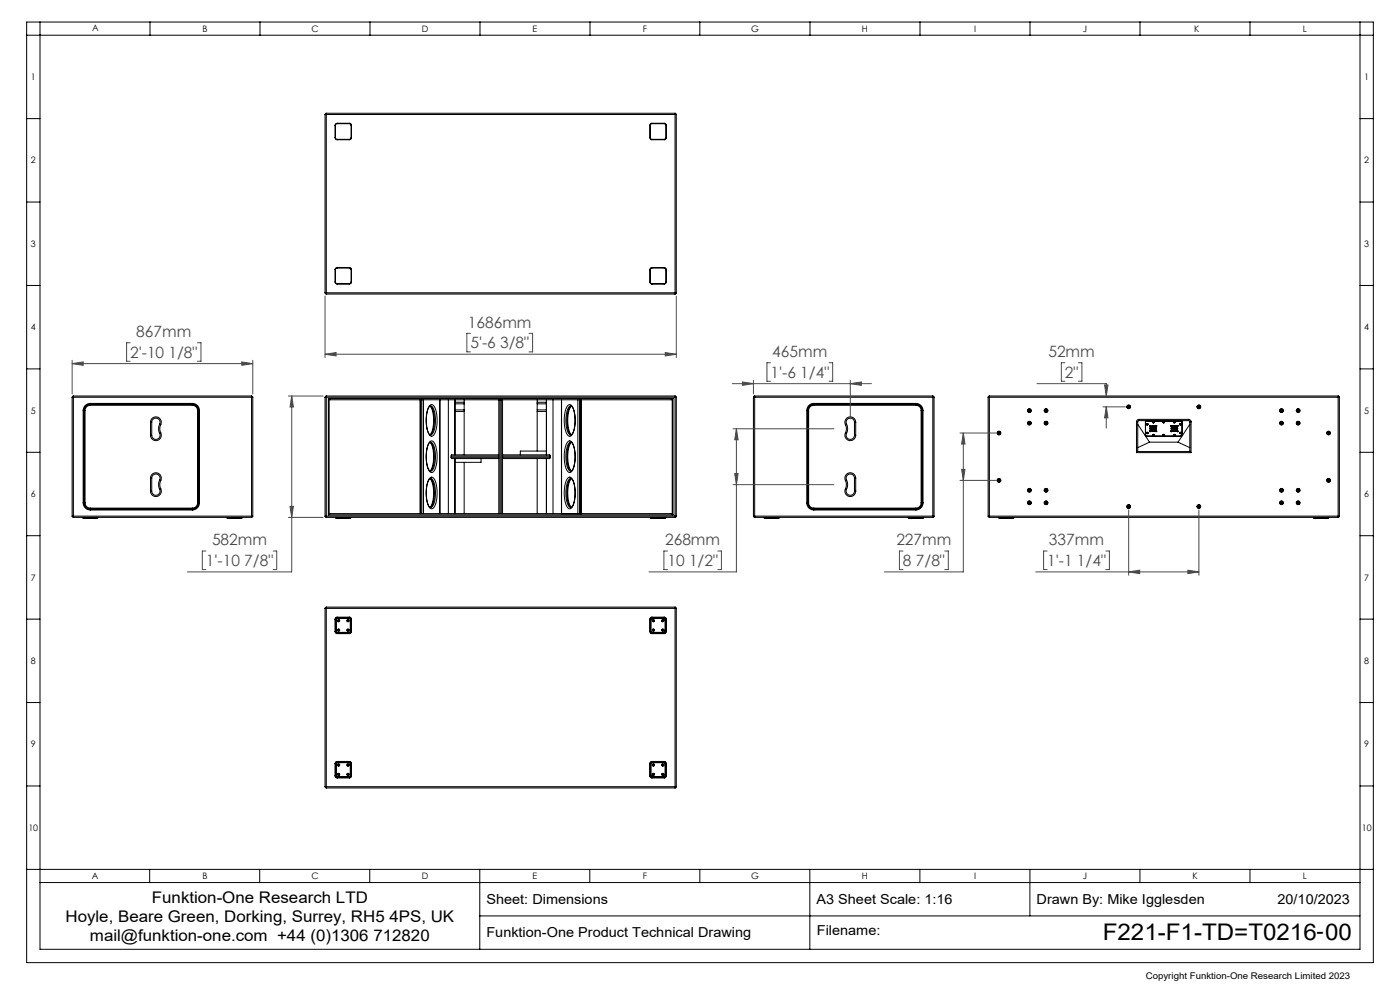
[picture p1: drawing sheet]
<svg xmlns="http://www.w3.org/2000/svg" width="420mm" height="297mm" viewBox="0 0 420 297" stroke-linecap="round" stroke-linejoin="round" font-family="sans-serif">
<g fill="none" stroke="#000" stroke-width=".3">
<path d="M8 10.6h404M8 6.6h404v281.9h-404zM12 6.6v277.9h396v-277.9M45 6.6v4M78 6.6v4M111 6.6v4M144 6.6v4M177 6.6v4M209.9 6.6v3.9M243 6.6v4M276 6.6v4M309 6.6v4"/>
<path d="M342 6.6v4M375 6.6v4M8 35.6h4M97.5 34.3h.4M97.5 34.3v53.5M97.9 33.9l-.4 .4M97.9 33.9v.4M97.9 34.3v53.5M97.9 34.3h104.6M97.9 33.9h104.6M100.5 37.6h.1M100.5 37.6v3.7"/>
<path d="M100.6 37.6v3.7M101.1 36.9l-.4 .2-.2 .5M101.1 36.9v.2M101.1 37.1l-.5 .5M101.1 36.9h3.7M101.1 37.1h3.7M104.8 36.9l.5 .2 .2 .5M104.8 37.1l.5 .5M104.8 36.9v.2M105.3 37.6h.2M105.3 37.6v3.7M105.5 37.6v3.7"/>
<path d="M195 37.6h.1M195 37.6v3.7M195.1 37.6v3.7M195.6 36.9l-.5 .2-.1 .5M195.6 36.9v.2M195.6 37.1l-.5 .5M195.6 36.9h3.7M195.6 37.1h3.7M199.3 36.9l.4 .2 .2 .5M199.3 37.1l.5 .5M199.3 36.9v.2M199.8 37.6h.1"/>
<path d="M199.8 37.6v3.7M199.9 37.6v3.7M202.5 34.3h.4M202.5 33.9v.4M202.5 33.9l.4 .4M202.5 34.3v53.5M202.9 34.3v53.5M408 35.6h4M100.5 41.3l.2 .4 .4 .2M100.5 41.3h.1M100.6 41.3l.5 .5M101.1 41.8v.1"/>
<path d="M101.1 41.9h3.7M101.1 41.8h3.7M104.8 41.8v.1M105.3 41.3h.2M105.3 41.3l-.5 .5M105.5 41.3l-.2 .4-.5 .2M195 41.3l.1 .4 .5 .2M195 41.3h.1M195.1 41.3l.5 .5M195.6 41.8v.1M195.6 41.9h3.7M195.6 41.8h3.7"/>
<path d="M199.3 41.8v.1M199.8 41.3h.1M199.8 41.3l-.5 .5M199.9 41.3l-.2 .4-.4 .2M8 60.6h4M408 60.6h4M8 85.6h4M97.5 87.8h.4M97.5 87.8l.4 .3M97.9 87.8v.3M97.9 87.8h104.6M97.9 88.1h104.6"/>
<path d="M100.5 84.5l.2 .4 .4 .2M100.5 80.8h.1M100.5 84.5h.1M100.5 80.8v3.7M100.6 84.5l.5 .5M100.6 80.8v3.7M101.1 80.2l-.4 .2-.2 .4M101.1 80.3l-.5 .5M101.1 80.2v.1M101.1 85v.1M101.1 85.1h3.7M101.1 80.2h3.7"/>
<path d="M101.1 80.3h3.7M101.1 85h3.7M104.8 80.2l.5 .2 .2 .4M104.8 80.2v.1M104.8 80.3l.5 .5M104.8 85v.1M105.3 80.8h.2M105.3 84.5h.2M105.3 84.5l-.5 .5M105.3 80.8v3.7M105.5 84.5l-.2 .4-.5 .2M105.5 80.8v3.7"/>
<path d="M195 84.5l.1 .4 .5 .2M195 80.8h.1M195 84.5h.1M195 80.8v3.7M195.1 84.5l.5 .5M195.1 80.8v3.7M195.6 80.2l-.5 .2-.1 .4M195.6 80.2v.1M195.6 80.3l-.5 .5M195.6 85v.1M195.6 85.1h3.7M195.6 80.2h3.7"/>
<path d="M195.6 80.3h3.7M195.6 85h3.7M199.3 80.2l.4 .2 .2 .4M199.3 80.2v.1M199.3 80.3l.5 .5M199.3 85v.1M199.8 80.8h.1M199.8 84.5h.1M199.8 84.5l-.5 .5M199.8 80.8v3.7M199.9 84.5l-.2 .4-.4 .2M199.9 80.8v3.7"/>
<path d="M202.5 87.8h.4M202.5 87.8v.3M202.9 87.8l-.4 .3M408 85.6h4M8 110.6h4M21.6 119.1h.4M21.6 119.1v35.6M22 118.7l-.4 .4M22 118.7v.4M22 119.1h53.5M22 118.7h53.5M22 119.1v35.6"/>
<path d="M75.5 118.7v.4M75.5 119.1h.3M75.5 118.7l.3 .4M75.5 119.1v35.6M75.8 119.1v35.6M97.5 119.1h.4M97.5 119.1v35.6M97.9 118.7l-.4 .4M97.9 118.7v.4M97.9 119.1v35.6M97.9 119.1h104.6M97.9 118.7h104.6"/>
<path d="M98.5 119.4l.2 .3M98.5 119.4h103.4M98.5 119.4v34.9M98.7 119.7h103M98.7 119.7v34.4M126 119.8v34.1M126.2 119.8v34.1M126.6 119.8v34.1M127.1 119.8v34.1M131.9 119.8v34.1M132 119.8v34.1M134.5 119.8v34.1"/>
<path d="M136.5 119.8v16.5M139.2 119.8v16.5M149.6 119.8v34.1M150 119.8v34.1M150.4 119.8v34.1M150.8 119.8v34.1M161.2 119.8v15.4M163.9 119.8v16.5M165.9 119.8v34.1M168.4 119.8v34.1M173.3 119.8v34.1h.5v-34.1M174.2 119.8v34.1h.2v-34.1"/>
<path d="M201.7 119.7v34.4M201.9 119.4l-.2 .3M201.9 119.4v34.9M202.5 119.1h.4M202.5 118.7v.4M202.5 118.7l.4 .4M202.5 119.1v35.6M202.9 119.1v35.6M226 119.1h.4M226 119.1v35.6M226.4 118.7v.4M226.4 118.7l-.4 .4"/>
<path d="M226.4 119.1h53.4M226.4 118.7h53.4M226.4 119.1v35.6M279.8 118.7v.4M279.8 118.7l.4 .4M279.8 119.1h.4M279.8 119.1v35.6M280.2 119.1v35.6M296.4 119.1h.4M296.4 119.1v35.6M296.8 118.7v.4M296.8 118.7l-.4 .4"/>
<path d="M296.8 119.1h104.6M296.8 118.7h104.6M296.8 119.1v35.6M401.4 119.1h.4M401.4 118.7v.4M401.4 118.7l.4 .4M401.4 119.1v35.6M401.8 119.1v35.6M408 110.6h4M8 135.6h4M25 123h.2M25 123v27.7"/>
<path d="M25.2 123v27.7M25.3 123h.2M25.3 123v27.7M25.5 123v27.7M27.1 120.9l-1.4 .5-.6 .8-.1 .8M27.1 121.2l-1.3 .5-.5 1.3M27.1 121.2v.3M27.1 121.5l-1.2 .5-.4 1M27.1 120.9v.3M27.1 121.2l-1.3 .5-.6 1.3M27.1 120.9h30.6M27.1 121.5h30.6"/>
<path d="M27.1 121.2h30.6M45.1 126.6a1.63 1.63 0 0 1 2-1.6 1.63 1.63 0 0 1 1.1 2.3M45.1 130.4h.4M45.1 126.6h.4M45.1 126.6v3.8M45.5 126.6a1.25 1.25 0 0 1 1.6-1.3 1.25 1.25 0 0 1 .8 1.8M45.5 126.6v3.8M47.9 127.1l.3 .2M47.9 129.9a1.25 1.25 0 0 1-.8 1.8 1.25 1.25 0 0 1-1.6-1.3M47.9 127.1l-.3 1.4 .3 1.4M48.2 129.7a1.63 1.63 0 0 1-1.1 2.3 1.63 1.63 0 0 1-2-1.6M48.2 127.3l-.3 1.2 .3 1.2"/>
<path d="M48.2 129.7l-.3 .2M57.7 120.9l1.4 .5 .5 .8 .2 .8M57.7 121.5l1 .4 .6 1.1M57.7 121.2v.3M57.7 120.9v.3M57.7 121.2l1.3 .5 .5 1.3M57.7 121.2l1.3 .5 .6 1.3M59.3 123h.2M59.3 123v27.7M59.5 123v27.7M59.6 123h.2M59.8 123v27.7"/>
<path d="M128.9 121.8l.1-.1a.6 .6 0 0 1 .9 .4 9.2 9.2 0 0 1-.3 8l-.3 .3a1.37 1.37 0 0 1-1.1-1.5 9.7 9.7 0 0 1 .7-7.1zM128.9 132.6l.1-.1a.6 .6 0 0 1 .9 .5 9.2 9.2 0 0 1-.3 8l-.3 .2a1.37 1.37 0 0 1-1.1-1.5 9.7 9.7 0 0 1 .7-7.1zM129 121.5a.89 .89 0 0 1 .9-.2 .89 .89 0 0 1 .5 .8 9.6 9.6 0 0 1-.4 8.5 .95 .95 0 0 1-1.5-.8 10 10 0 0 1 .5-8.3zM129 132.4a.89 .89 0 0 1 .9-.2 .89 .89 0 0 1 .5 .8 9.6 9.6 0 0 1-.4 8.4 .95 .95 0 0 1-1.5-.7 10 10 0 0 1 .5-8.3zM129 121.7a9 9 0 0 1 0 8.6M129 132.6a9 9 0 0 1 0 8.6M129 121.7a5.8 5.8 0 0 1 1.3 4.9 4.5 4.5 0 0 1-1.3 3.7M129 132.5a5.8 5.8 0 0 1 1.3 5 4.5 4.5 0 0 1-1.3 3.7M135.3 137.1l.2 .3h14.1M135.3 137.1h14.3M135.3 136.7h14.3M135.3 136.7v.4"/>
<path d="M136.5 137.4v16.5M136.5 123.3h2.7M136.5 120.6h2.7M136.5 121h2.7M136.5 122.8h2.7M139.2 138.6v15.3M144.3 137.4v1.2h-7.8M149.6 136.3h-14.1l-.2 .4M150.8 136.3h14.1l.2 .4M150.8 137.1h14.3M150.8 136.7h14.3M161.2 137.4v16.5"/>
<path d="M161.2 123.3h2.7M161.2 120.6h2.7M161.2 121h2.7M161.2 122.8h2.7M163.9 137.4v16.5M163.9 135.2h-7.8v1.1M165.1 137.1l-.2 .3h-14.1M165.1 136.7v.4M170.3 132.5a.91 .91 0 0 1 1-.3 .91 .91 0 0 1 .6 .9 10 10 0 0 1-.5 8.3 .89 .89 0 0 1-.9 .1 .89 .89 0 0 1-.5-.7 10.3 10.3 0 0 1 .3-8.3zM170.4 121.5a.89 .89 0 0 1 .9-.2 .89 .89 0 0 1 .6 .8 9.6 9.6 0 0 1-.5 8.5 .95 .95 0 0 1-1.5-.8 10 10 0 0 1 .5-8.3zM170.8 132.7l.3-.2a1.37 1.37 0 0 1 1.1 1.5 8.9 8.9 0 0 1-.8 7.2 .6 .6 0 0 1-.9-.5 9.2 9.2 0 0 1 .3-8zM170.8 121.9l.3-.3a1.4 1.4 0 0 1 1.1 1.6 8.7 8.7 0 0 1-.8 7.1 1.03 1.03 0 0 1-1.2-1.1 9.4 9.4 0 0 1 .6-7.3z"/>
<path d="M171.4 121.7a5.4 5.4 0 0 0-1.3 4.5l.4 2.7 .4 1 .5 .4M171.4 132.5a4.8 4.8 0 0 0-1.3 4.3l.2 2.4a2.8 2.8 0 0 0 1.1 2M171.4 132.6a9 9 0 0 0 0 8.6M171.4 121.7a9 9 0 0 0 0 8.6M242 123h.3M242 123v27.7M242.3 123v27.7M242.3 123h.3M242.6 123v27.7M244.2 120.9l-.9 .2-.7 .5-.6 1.4M244.2 121.5l-1.1 .4-.5 1.1M244.2 120.9v.3"/>
<path d="M244.2 121.2v.3M244.2 121.2l-1.4 .5-.5 1.3M244.2 121.2l-1.3 .5-.6 1.3M244.2 120.9h30.6M244.2 121.5h30.6M244.2 121.2h30.6M253.6 127.3l.3 1.2-.3 1.2M253.6 129.7a1.63 1.63 0 0 0 1.1 2.3 1.63 1.63 0 0 0 2-1.6M253.6 129.7l.4 .2M254 127.1l-.4 .2M254 129.9a1.25 1.25 0 0 0 .8 1.8 1.25 1.25 0 0 0 1.5-1.3M254 127.1l.3 1.4-.3 1.4"/>
<path d="M256.3 126.6a1.25 1.25 0 0 0-1.5-1.3 1.25 1.25 0 0 0-.8 1.8M256.3 126.6h.4M256.3 130.4h.4M256.3 126.6v3.8M256.7 126.6a1.62 1.62 0 0 0-2-1.6 1.62 1.62 0 0 0-1.1 2.3M256.7 126.6v3.8M274.8 120.9l1.4 .5 .5 .8 .2 .8M274.8 121.2l1.3 .5 .6 1.3M274.8 120.9v.3M274.8 121.5l1.1 .5 .4 1M274.8 121.2v.3M274.8 121.2l1.3 .5 .5 1.3"/>
<path d="M276.3 123h.3M276.3 123v27.7M276.6 123v27.7M276.7 123h.2M276.7 123v27.7M276.9 123v27.7M299.5 129.7h.4l-.1 .2h-.3zM308.7 126.7l.1-.1 .2 .3-.2 .1zM308.7 123l.1-.1 .2 .3h-.2zM313.7 123h.3v.2l-.3-.1zM313.7 126.7l.1-.1 .2 .3h-.3zM338.4 121.8h.2l.2 .2-.2 .1z"/>
<path d="M340.9 126.4h.4M340.9 135.7h16.4M340.9 126.4v9.3M341.3 135.3l-.4 .4M341.3 135.3h15.7M341.3 126.4v8.9M341.3 127.2l3.6 5.3M341.7 125.7l-.5 .2-.3 .5M341.7 125.7v.4M341.7 126.1l-.4 .3M341.7 125.7h14.9M341.7 126.1h14.9"/>
<path d="M343.6 130.4l.4 .3M343.6 130.4l.2 .2M343.7 130.4l.3 .3h10.3M343.8 126.2l-.1 4.2M343.9 129.7l.3-.2 .2 .2M343.9 127.1l.3-.2 .2 .2M343.9 129.8l.3-.2 .2 .2M343.9 127.1h.1M343.9 129.7v.1M343.9 129.8l.3 .2 .2-.2M343.9 127.1l.3 .3 .2-.2M344 126.1v.1"/>
<path d="M344 126.2h10.3M344 126.1l-.4 .3 .4-.2M344 130.7h.1M344 127.2h.1M344 129.8h.1M344.1 127.3h.1M344.1 127.2h-.1M344.1 129.7h.1M344.1 129.7v.1M344.1 127.1h.1M344.1 127.1v.1M344.1 129.9h.1"/>
<path d="M344.1 129.7l.1 .1M344.1 129.8v.1M344.1 127.2h.1M344.1 129.8h.1M344.1 127.2v.1M344.2 127.3h.1M344.2 129.8h.1M344.2 127.1l-.1 .1M344.2 127.1h.1M344.2 127.2l-.1 .1M344.2 129.9h.1M344.2 129.8v.1"/>
<path d="M344.2 127.2h.1M344.2 127.1v.1M344.2 127.2v.1M344.2 129.7h.1M344.2 129.7v.1M344.3 127.2h.1M344.3 127.1h.1M344.3 127.1l-.1 .1M344.3 129.7l-.1 .1M344.3 129.7h.1M344.3 129.8h-.1M344.3 127.2h-.1"/>
<path d="M344.3 129.8h.1M344.4 127.1l-.2-.2-.3 .2M344.4 127.1h.1M344.4 129.7v.1M344.9 132.5l-3.6 1.7M344.9 132.5h8.5M344.9 127.6h.3M344.9 129.2h.3M344.9 127.6h.1M344.9 129.2h.1M345 128.5a.97 .97 0 0 1 .9-.9 .97 .97 0 0 1 1 .9M345.2 127.6h.1"/>
<path d="M345.2 129.2h.1M345.2 128.2l.2 .2M345.4 128v.5M345.8 129.1a.73 .73 0 0 1-.5-1.1 .73 .73 0 0 1 1.2 0 .73 .73 0 0 1-.4 1.1M345.8 128.9l.1 .3 .2-.3M345.8 130.4l.2-.2 .2 .2M345.8 126.5h.1M345.8 126.5l.2-.2 .2 .2M345.8 126.5l.2 .2 .2-.1M345.8 130.4l.3 .2M345.9 128.2v.3M345.9 126.5l.1 .1"/>
<path d="M345.9 130.4h.1M345.9 130.4l.1 .1M345.9 126.5h.1M345.9 130.5h.1M345.9 126.6h.1M346 130.3v.1M346 130.3l-.1 .1M346 126.7h.1M346 126.6h.1M346 130.5h-.1M346 126.6h-.1M346 130.6h.1"/>
<path d="M346 130.5v.1M346 126.6v.1M346 130.4v.1M346 130.4h.1M346 126.5v.1M346 126.5v.2M346 130.5h.1M346 130.5l.1 .1M346 126.6l.1 .1M346 130.4l.1 .2M346 128.2v.3M346 126.5h.1"/>
<path d="M346 130.3h.1M346.1 126.5l-.1 .1M346.1 126.5h-.1M346.1 126.7h.1M346.1 130.5h.1M346.1 130.4h.1M346.1 126.6h.1M346.1 126.5h.1M346.1 130.4h-.1M346.1 130.4l-.1 .1M346.2 130.4l-.1 .2M346.2 126.5h.1"/>
<path d="M346.2 126.5v.1M346.5 128v.5M346.6 128.2l-.1 .2M346.7 129.2h.3M346.7 127.6h.3M346.7 127.6h.1M346.7 129.2h.1M347 127.6h.1M347 129.2h.1M348.9 126.5l.2-.2 .3 .2M348.9 126.5h.1M348.9 130.4l.3 .2"/>
<path d="M349 130.4h.1M349 126.6h.1M349 126.5l.1 .1M349 130.5h.1M349 126.5h.1M349.1 130.5h-.1M349.1 130.4h.1M349.1 126.7h.1M349.1 130.3v.1M349.1 126.6h.1M349.1 130.6h.1M349.1 126.6h-.1"/>
<path d="M349.1 126.5v.1M349.1 126.6v.1M349.1 126.5h.1M349.1 130.5v.1M349.1 130.4v.1M349.1 126.5v.2M349.1 130.5h.1M349.1 126.6l.1 .1M349.1 130.5l.1 .1M349.1 126.5l.1 .1M349.1 130.4l.1 .2M349.2 126.6h.1"/>
<path d="M349.2 126.5v.1M349.2 130.4v.1M349.2 126.7h.1M349.2 130.5h.1M349.2 130.3h.1M349.2 130.3v.1M349.2 126.5h-.1M349.2 126.5h.1M349.2 130.4h.1M349.3 126.6h-.1M349.3 130.4h-.1M349.3 130.4l-.1 .1"/>
<path d="M349.3 126.5l-.1 .1M349.3 126.5h.1M349.3 130.5h.1M349.4 130.4l-.2 .2M349.4 126.5l-.3 .2-.2-.2M349.4 130.4l-.3-.2-.2 .2M349.4 126.5h.1M351.3 129.2h.3M351.3 127.6h.3M351.3 127.6h.1M351.3 129.2h.1M351.4 128.5a.97 .97 0 0 1 .9-.9 .97 .97 0 0 1 1 .9"/>
<path d="M351.4 129.1l.1 .2M351.6 127.6h.1M351.6 129.2h.1M351.6 128.2l.2 .2M351.8 128v.5M352 126.5l.3-.2 .2 .2M352 130.4l.3-.2 .2 .2M352 126.5h.1M352 130.4l.4 .2M352 126.5l.4 .2M352.1 126.6h.1M352.1 130.4h.1"/>
<path d="M352.2 130.5h.1M352.1 129.1a.73 .73 0 0 1-.4-1.1 .73 .73 0 0 1 1.2 0 .73 .73 0 0 1-.4 1.1M352.1 128.9l.2 .3 .2-.3M352.1 126.5h.1M352.1 126.5l.1 .1M352.2 130.5v.1M352.2 126.7h.1M352.2 130.4h.1M352.2 126.5h-.1M352.2 130.3l.1 .1M352.2 126.6v.1M352.2 126.6h.1"/>
<path d="M352.2 126.6h-.1M352.2 130.5h-.1M352.2 130.6h.1M352.2 130.4v.1M352.2 126.5v.1M352.2 126.5h.1M352.2 128.2v.3M352.3 126.6l-.1 .1M352.3 126.6v.1M352.3 130.4h.1M352.3 130.5l-.1 .1M352.3 130.5h.1"/>
<path d="M352.3 126.5h.1M352.3 126.5v.2M352.3 130.5v.1M352.3 126.7h.1M352.3 126.6h.1M352.3 130.4v.2M352.3 130.4v.1M352.3 126.5v.1M352.3 130.3h.1M352.3 130.3v.1M352.4 126.6h-.1M352.4 130.4h-.1"/>
<path d="M352.4 130.4l-.1 .1M352.4 130.5h.1M352.4 126.6h.1M352.4 128.2v.3M352.5 126.5l-.1 .2M352.5 130.4l-.1 .2M352.5 126.5h.1M352.5 130.4h.1M352.9 128v.5M353 128.2l-.1 .2M353.1 127.6h.3M353.1 129.2h.3"/>
<path d="M353.1 127.6h.1M353.1 129.2h.1M353.2 129.1l.1 .2M353.4 127.6h.1M353.4 129.2h.1M353.4 132.5l3.5 1.7M353.9 129.7l.2-.2 .2 .2M353.9 127.1l.2-.2 .2 .2M353.9 129.8l.2-.2 .2 .2M353.9 127.1h.1M353.9 129.7v.1M353.9 127.1l.3 .2"/>
<path d="M353.9 129.8l.3 .1M354 127.2h.1M354 129.8h.1M354 129.9h.1M354 127.3h.1M354 127.1h.1M354 127.1l.1 .1M354 129.7l.1 .1M354 129.7h.1M354 127.2v.1M354.1 129.8l-.1 .1M354.1 127.2l-.1 .1"/>
<path d="M354.1 129.8h.1M354.1 127.2h.1M354.1 127.1v.1M354.1 129.9h.1M354.1 129.9h-.1M354.1 127.3h.1M354.1 129.8v.1M354.1 127.1h.1M354.1 129.8l.1 .1M354.1 127.2l.1 .1M354.1 129.7h.1M354.1 129.7v.1"/>
<path d="M354.2 127.3h.1M354.2 129.9h.1M354.2 127.1l-.1 .1M354.2 127.1h.1M354.2 129.7l-.1 .1M354.2 129.7h.1M354.2 129.8h-.1M354.2 129.8h.1M354.2 127.2h-.1M354.2 127.2h.1M354.3 126.1l.3 .4v3.9l-.3 .3M354.3 130.7h.1"/>
<path d="M354.3 126.2l.3 .3M354.3 126.1v.1M354.3 129.8l-.1 .1M354.3 127.1l-.1 .2M354.3 127.1h.1M354.3 129.7v.1M354.5 126.2l.1 4.2-.3 .3M354.6 130.4l-.1 .2M356.6 125.7l.5 .2 .2 .5M356.6 126.1l.3 .3M356.6 125.7v.4M356.9 126.4h.4"/>
<path d="M356.9 126.4l.1 8.9M356.9 127.2l-3.5 5.3M357 135.3l.3 .4M357.3 126.4v9.3M359.5 121.8h.2l.1 .2h-.3zM384.3 123h.3v.1l-.3 .1zM384.3 126.7l.1-.1 .2 .3-.2 .1zM389.3 123h.3v.1l-.2 .1zM389.3 126.7l.1-.1 .2 .3h-.3zM398.4 129.7h.3v.2h-.3zM408 135.6h4M21.6 154.7l.4 .4"/>
<path d="M21.6 154.7h.4M22 154.7v.4M22 155.1h53.5M22 154.7h53.5M24.8 155.2h.5M24.8 155.2l.5 .1M24.8 155.1v.1M25 150.7l.1 .9 .6 .7 1.4 .5M25 150.7h.2M25.2 150.7l.6 1.3 1.3 .6M25.3 150.7h.2M25.3 150.7l.5 1.3 1.3 .5"/>
<path d="M25.3 155.2v.1M25.3 155.2h3.7M25.3 155.3h3.7M25.3 155.1v.1M25.5 150.7l.4 1.1 1.2 .5M27.1 152.6v.2M27.1 152.3v.2M27.1 152.8h30.6M27.1 152.3h30.6M27.1 152.6h30.6M27.1 152.5h30.6M28.3 155.4h.5"/>
<path d="M28.3 155.4h.1M28.3 155.3v.1M28.7 155.3l.1 .1M28.8 155.4h.1M29 155.2v.1M29 155.2h.4M29 155.1v.1M29.4 155.2l-.4 .1M29.4 155.1v.1M45.1 143.3a1.63 1.63 0 0 1 2-1.6 1.63 1.63 0 0 1 1.1 2.3M45.1 147.2h.4M45.1 143.3h.4"/>
<path d="M45.1 143.3v3.9M45.5 143.3a1.25 1.25 0 0 1 1.6-1.2 1.25 1.25 0 0 1 .8 1.8M45.5 143.3v3.9M47.9 146.6a1.25 1.25 0 0 1-.8 1.8 1.25 1.25 0 0 1-1.6-1.2M47.9 143.9l.3 .1M47.9 143.9l-.3 1.3 .3 1.4M48.2 146.5a1.63 1.63 0 0 1-1.1 2.3 1.63 1.63 0 0 1-2-1.6M48.2 144l-.3 1.2 .3 1.3M48.2 146.5l-.3 .1M57.7 152.6v.2M57.7 152.3v.2M59.3 150.7l-.6 1.2-1 .4"/>
<path d="M59.3 150.7h.2M59.5 150.7l-.5 1.3-1.3 .5M59.6 150.7h.2M59.6 150.7l-.6 1.3-1.3 .6M59.8 150.7l-.2 .9-.5 .7-1.4 .5M68.1 155.2h.4M68.1 155.2l.4 .1M68.1 155.1v.1M68.5 155.2v.1M68.5 155.2h3.7M68.5 155.3h3.7M68.5 155.1v.1"/>
<path d="M72.2 155.2v.1M72.2 155.2h.4M72.2 155.1v.1M72.6 155.2l-.4 .1M72.6 155.1v.1M75.5 154.7v.4M75.5 154.7h.3M75.8 154.7l-.3 .4M97.5 154.7h.4M97.5 154.7l.4 .4M97.9 154.7v.4M97.9 155.1h104.6"/>
<path d="M97.9 154.7h104.6M98.5 154.3h103.4M98.7 154.1h103M98.7 154.1l-.2 .2M100.7 155.2h.4M100.7 155.2l.4 .1M100.7 155.1v.1M101.1 155.2v.1M101.1 155.2h3.7M101.1 155.3h3.7M101.1 155.1v.1M101.3 155.4h.5"/>
<path d="M101.3 155.4h.1M101.4 155.3l-.1 .1M101.8 155.3v.1M101.8 155.4h.1M104.8 155.2v.1M104.8 155.2h.5M104.8 155.1v.1M105.3 155.2l-.5 .1M105.3 155.1v.1M128.9 143.3a.91 .91 0 0 1 1-.2 .91 .91 0 0 1 .6 .8 10 10 0 0 1-.5 8.3 .89 .89 0 0 1-.9 .2 .89 .89 0 0 1-.6-.8 10.3 10.3 0 0 1 .4-8.3zM128.9 143.5h.1a.77 .77 0 0 1 1 .7 9.3 9.3 0 0 1-.4 7.7l-.3 .2a1.4 1.4 0 0 1-1.1-1.6 9.5 9.5 0 0 1 .7-7zM129 143.4a9 9 0 0 1 0 8.7"/>
<path d="M129 143.4a6.6 6.6 0 0 1 1.2 5.8 3.9 3.9 0 0 1-1.2 2.9M168.5 153.9h.1M170.3 143.3a.91 .91 0 0 1 1-.2 .91 .91 0 0 1 .6 .8 10 10 0 0 1-.5 8.3 .89 .89 0 0 1-.9 .2 .89 .89 0 0 1-.5-.8 10.3 10.3 0 0 1 .3-8.3zM170.8 143.6l.3-.2a1.37 1.37 0 0 1 1.1 1.5 8.9 8.9 0 0 1-.8 7.2 .6 .6 0 0 1-.9-.5 9.2 9.2 0 0 1 .3-8zM171.4 143.4a4.8 4.8 0 0 0-1.3 4.3l.2 2.4a2.8 2.8 0 0 0 1.1 2M171.4 143.4a9 9 0 0 0 0 8.7M174.2 153.9h.1M195.1 155.2h.5M195.1 155.2l.5 .1M195.1 155.1v.1M195.6 155.2v.1M195.6 155.2h3.7"/>
<path d="M195.6 155.3h3.7M195.6 155.1v.1M199.3 155.2v.1M199.3 155.2h.4M199.3 155.1v.1M199.7 155.2l-.4 .1M199.7 155.1v.1M201.7 154.1l.2 .2M202.5 154.7v.4M202.5 154.7h.4M202.9 154.7l-.4 .4M226 154.7h.4"/>
<path d="M226 154.7l.4 .4M226.4 154.7v.4M226.4 155.1h53.4M226.4 154.7h53.4M229.2 155.2h.5M229.2 155.2l.5 .1M229.2 155.1v.1M229.7 155.2v.1M229.7 155.2h3.6M229.7 155.3h3.6M229.7 155.1v.1M233.3 155.2v.1"/>
<path d="M233.3 155.2h.5M233.3 155.1v.1M233.8 155.2l-.5 .1M233.8 155.1v.1M242 150.7l.2 .9 .5 .7 1.5 .5M242 150.7h.3M242.3 150.7l.5 1.3 1.4 .6M242.3 150.7h.3M242.3 150.7l.6 1.3 1.3 .5M242.6 150.7l.5 1.2 1.1 .4M244.2 152.6v.2M244.2 152.3v.2"/>
<path d="M244.2 152.8h30.6M244.2 152.3h30.6M244.2 152.6h30.6M244.2 152.5h30.6M253.6 144l.3 1.2-.3 1.3M253.6 146.5a1.62 1.62 0 0 0 1.1 2.3 1.62 1.62 0 0 0 2-1.6M253.6 146.5l.4 .1M254 143.9l-.4 .1M254 146.6a1.25 1.25 0 0 0 .8 1.8 1.25 1.25 0 0 0 1.5-1.2M254 143.9l.3 1.3-.3 1.4M256.3 143.3a1.25 1.25 0 0 0-1.5-1.2 1.25 1.25 0 0 0-.8 1.8M256.3 143.3h.4"/>
<path d="M256.3 147.2h.4M256.3 143.3v3.9M256.7 143.3a1.62 1.62 0 0 0-2-1.6 1.62 1.62 0 0 0-1.1 2.3M256.7 143.3v3.9M272.5 155.2l.4 .1M272.5 155.2h.4M272.5 155.1v.1M272.9 155.2v.1M272.9 155.2h3.7M272.9 155.3h3.7M272.9 155.1v.1M273.1 155.4h.5"/>
<path d="M273.1 155.4h.1M273.1 155.3v.1M273.5 155.3l.1 .1M273.6 155.4h.1M274.8 152.3v.2M274.8 152.6v.2M276.3 150.7h.3M276.3 150.7l-.4 1.1-1.1 .5M276.6 150.7l-.5 1.3-1.3 .5M276.6 155.2v.1M276.6 155.2h.4M276.6 155.1v.1"/>
<path d="M276.7 150.7l-.6 1.3-1.3 .6M276.7 150.7h.2M276.9 150.7l-.2 .9-.5 .7-1.4 .5M277 155.2l-.4 .1M277 155.1v.1M279.8 154.7v.4M279.8 154.7h.4M280.2 154.7l-.4 .4M296.4 154.7h.4M296.4 154.7l.4 .4M296.8 154.7v.4M296.8 155.1h104.6"/>
<path d="M296.8 154.7h104.6M299.5 143.9l.2-.1 .1 .3h-.1zM299.6 155.2h.5M299.6 155.2l.5 .1M299.6 155.1v.1M300.1 155.2v.1M300.1 155.2h3.7M300.1 155.3h3.7M300.1 155.1v.1M303.8 155.2v.1M303.8 155.2h.4M303.8 155.1v.1"/>
<path d="M304.2 155.2l-.4 .1M304.2 155.1v.1M308.7 146.8h.3v.2h-.3zM308.7 150.6l.1-.1 .2 .3h-.3zM313.7 150.6h.3v.2l-.2 .1zM313.7 146.8h.1l.2 .2-.2 .1zM338.4 151.7l.2-.1 .2 .3-.2 .1zM359.5 151.7l.2-.1 .1 .3h-.3zM384.3 146.8h.3v.2h-.3zM384.3 150.6h.3v.2l-.2 .1zM389.3 146.8h.1l.2 .2h-.3zM389.3 150.6h.3v.2l-.2 .1z"/>
<path d="M394.1 155.2l.4 .1M394.1 155.2h.4M394.1 155.1v.1M394.5 155.2v.1M394.5 155.2h3.7M394.5 155.3h3.7M394.5 155.1v.1M397.5 155.4h.5M397.5 155.4h.1M397.6 155.3l-.1 .1M398 155.3v.1M398 155.4h.1"/>
<path d="M398.2 155.2v.1M398.2 155.2h.4M398.2 155.1v.1M398.4 143.9h.3v.2h-.1zM398.6 155.2l-.4 .1M398.6 155.1v.1M401.4 154.7h.4M401.4 154.7v.4M401.8 154.7l-.4 .4M8 160.6h4M408 160.6h4M8 185.6h4"/>
<path d="M97.5 182.3h.4M97.5 182.3v53.5M97.9 182v.3M97.9 182l-.4 .3M97.9 182.3v53.5M97.9 182.3h104.6M97.9 182h104.6M100.5 189.3l.2 .4 .4 .2M100.5 189.3h.1M100.5 185.6h.1M100.5 185.6v3.7M100.6 189.3l.5 .5"/>
<path d="M100.6 185.6v3.7M100.7 189.3l.4 .4M100.7 189.3h.2M100.7 185.6h.2M100.7 185.6v3.7M100.9 189.3l.2 .2M100.9 185.6v3.7M101.1 185l-.4 .1-.2 .5M101.1 189.8v.1M101.1 185v.1M101.1 185.1l-.5 .5M101.1 189.5v.2"/>
<path d="M101.1 185.3l-.2 .3M101.1 185.1l-.4 .5M101.1 185.1v.2M101.1 185h3.7M101.1 189.9h3.7M101.1 189.8h3.7M101.1 185.1h3.7M101.1 189.5h3.7M101.1 189.7h3.7M101.1 185.3h3.7M101.4 188.8l.3 .1M101.5 185.9v.1"/>
<path d="M101.5 185.9h.1M101.5 188.9h.1M101.5 188.7v.1M101.5 188.7h.1M101.5 186.1h.1M101.5 188.8h.1M101.5 188.8h-.1M101.5 188.8v.1M101.5 186h.1M101.5 186l-.1 .1M101.5 186v.1M101.5 189h.1"/>
<path d="M101.6 186h.1M101.6 188.8h.1M101.6 186.1h.1M101.6 186.1h-.1M101.6 185.9v.3M101.6 185.9v.1M101.6 186.1v.1M101.6 188.9v.1M101.6 188.9h.1M101.6 186v.1M101.6 188.7v.1M101.6 188.8v.1"/>
<path d="M101.7 185.9h.1M101.7 185.9l-.1 .1M101.7 185.9l-.2 .2M101.7 188.9h.1M101.7 188.7h.1M101.7 188.7l-.1 .1M101.7 188.7l-.2 .2M101.7 186.1h.1M101.7 186l-.3 .1M101.7 186h.1M101.7 186h-.1M101.7 188.9h-.1"/>
<path d="M101.7 188.8v.1M101.7 188.8h-.1M101.7 186l-.1 .1M104.3 186h.2M104.3 186h.1M104.3 186l.1 .1M104.4 188.8h.1M104.3 188.8h.1M104.3 188.8l.2 .1M104.3 186.1h.1M104.3 185.9l.1 .1M104.3 188.7l.1 .2"/>
<path d="M104.3 185.9h.1M104.3 189h.1M104.3 186v.1M104.4 186h.1M104.4 188.7v.1M104.4 188.7h-.1M104.4 186v.1M104.4 188.9h.1M104.4 186.2h.1M104.4 186.1h.1M104.4 186.1h-.1M104.4 188.9l-.1 .1"/>
<path d="M104.4 186.1v.1M104.4 185.9h.1M104.4 185.9v.1M104.4 188.8l.1 .1M104.4 188.7h.1M104.4 188.7l-.1 .3M104.5 186.1h-.1M104.5 185.9l-.1 .1M104.5 185.9l-.2 .2M104.5 185.9v.1M104.5 188.8h-.1M104.5 186l-.2 .1"/>
<path d="M104.5 186h-.1M104.5 188.9h.1M104.5 186h.1M104.8 185l.5 .1 .2 .5M104.8 189.8v.1M104.8 185v.1M104.8 185.1l.5 .5M104.8 189.5v.2M104.8 185.3l.3 .3M104.8 185.1v.2M105.1 189.3l-.3 .2M105.1 189.3h.2"/>
<path d="M105.1 185.6h.2M105.1 185.6v3.7M105.3 189.3l-.5 .4M105.3 185.6v3.7M105.3 189.3l-.5 .5M105.3 189.3h.2M105.3 185.6h.2M105.5 189.3l-.2 .4-.5 .2M105.5 185.6v3.7M195 189.3l.1 .4 .5 .2M195 189.3h.1M195 185.6h.1"/>
<path d="M195 185.6v3.7M195.1 189.3l.5 .5M195.1 185.6v3.7M195.1 189.3l.5 .4M195.1 189.3h.2M195.1 185.6h.2M195.3 189.3l.3 .2M195.3 185.6v3.7M195.6 185l-.5 .1-.1 .5M195.6 189.8v.1M195.6 185v.1M195.6 185.1l-.5 .5"/>
<path d="M195.6 189.5v.2M195.6 185.3l-.3 .3M195.6 185.1v.2M195.6 185h3.7M195.6 189.9h3.7M195.6 189.8h3.7M195.6 185.1h3.7M195.6 189.5h3.7M195.6 189.7h3.7M195.6 185.3h3.7M195.9 186v.1M195.9 188.8h.1"/>
<path d="M195.9 185.9l.1 .1M195.9 185.9h.1M195.9 185.9l.2 .2M195.9 188.9h.1M195.9 188.7l.1 .1M195.9 188.7h.1M195.9 186.1h.1M196 185.9v.1M196 185.9l.1 .3M196 186h-.1M196 186l-.1 .1M196 186h.1"/>
<path d="M196 188.8h.1M196 188.9h.1M196 188.9h-.1M196 186.1h.1M196 186.1h-.1M196 188.7v.1M196 188.8h.2M196 186.1l.1 .1M196 186v.1M196.1 186h.1M196.1 188.8v.1M196.1 188.8h.1"/>
<path d="M196.1 188.8h-.1M196.1 186v.1M196.1 186.2h-.1M196.1 185.9l-.2 .2M196.1 185.9h.1M196.1 185.9l-.1 .1M196.1 188.9h.1M196.1 188.7h.1M196.1 188.7l-.1 .1M196.1 188.7l-.2 .2M196.1 186.1h.1M196.1 188.9h-.1"/>
<path d="M196.2 188.8l-.1 .1M196.2 186h-.3M198.7 186h.3M198.7 186h.1M198.7 188.8h.1M198.7 188.8l.3 .1M198.8 188.7v.1M198.8 188.7l.1 .3M198.8 185.9v.1M198.8 185.9h-.1M198.8 189h.1M198.8 188.8l-.1 .1"/>
<path d="M198.8 186l-.1 .1M198.8 186h.1M198.8 188.8h.1M198.8 188.7l.1 .1M198.8 188.7h.1M198.8 188.9h.1M198.8 188.9h-.1M198.8 186.2h.1M198.8 186v.1M198.8 186.1h.1M198.8 188.9v.1M198.8 186.1v.1"/>
<path d="M198.8 188.9l.1 .1M198.8 188.8v.1M198.9 186v.1M198.9 185.9l-.1 .3M198.9 185.9l-.1 .1M198.9 185.9h.1M198.9 188.9h.1M198.9 188.9v.1M198.9 186h.1M198.9 188.8l.1 .1M198.9 188.8h.1M198.9 188.7h.1"/>
<path d="M198.9 188.7l-.1 .1M198.9 188.7l-.1 .3M198.9 188.7v.1M198.9 186.1h.1M198.9 185.9l-.2 .2M198.9 185.9v.1M199 188.9h.1M199 188.8h-.1M199 186h.1M199.3 185l.4 .1 .2 .5M199.3 189.8v.1M199.3 185v.1"/>
<path d="M199.3 185.1l.5 .5M199.3 189.5v.2M199.3 185.3l.2 .3M199.3 185.1v.2M199.3 185.1l.4 .5M199.5 189.3l-.2 .2M199.5 189.3h.2M199.5 185.6h.2M199.5 185.6v3.7M199.7 189.3l-.4 .4M199.7 185.6v3.7M199.8 189.3l-.5 .5"/>
<path d="M199.8 189.3h.1M199.8 185.6h.1M199.8 185.6v3.7M199.9 189.3l-.2 .4-.4 .2M199.9 185.6v3.7M202.5 182.3h.4M202.5 182v.3M202.5 182l.4 .3M202.5 182.3v53.5M202.9 182.3v53.5M408 185.6h4M8 210.6h4"/>
<path d="M408 210.6h4M8 235.6h4M97.5 235.8h.4M97.5 235.8l.4 .3M97.9 235.8v.3M97.9 235.8h104.6M97.9 236.1h104.6M100.5 232.5l.2 .5 .4 .1M100.5 232.5h.1M100.5 228.8h.1M100.5 228.8v3.7M100.6 232.5l.5 .5"/>
<path d="M100.6 228.8v3.7M100.7 232.5l.4 .5M100.7 232.5h.2M100.7 228.8h.2M100.7 228.8v3.7M100.9 232.5l.2 .3M100.9 228.8v3.7M101.1 228.2l-.4 .2-.2 .4M101.1 233v.1M101.1 228.3l-.5 .5M101.1 228.2v.1M101.1 232.8v.2"/>
<path d="M101.1 228.6l-.2 .2M101.1 228.4v.2M101.1 228.4l-.4 .4M101.1 228.2h3.7M101.1 233.1h3.7M101.1 233h3.7M101.1 228.3h3.7M101.1 232.8h3.7M101.1 228.6h3.7M101.1 228.4h3.7M101.4 229.3h.1M101.4 232.1h.2"/>
<path d="M101.5 229.2h.1M101.5 232.2h.1M101.5 232l.1 .1M101.5 232h.1M101.5 229.4h.1M101.5 229.1v.2M101.5 229.1l.1 .3M101.5 229.3h.1M101.5 232.1h.1M101.5 232.1h-.1M101.5 229.3h-.1M101.5 229.3v.1"/>
<path d="M101.6 232.1h.1M101.6 232.1l-.1 .1M101.6 229.2h-.1M101.6 229.3h.1M101.6 229.3v.1M101.6 229.2h.1M101.6 231.9v.1M101.6 229.1v.1M101.6 229.1h-.1M101.6 229.1v.3M101.6 229.2l-.2 .1M101.6 232v.1"/>
<path d="M101.6 232.1l.1 .1M101.7 229.2h.1M101.7 229.2h-.1M101.7 232.2h.1M101.7 232l-.2 .2M101.7 232h.1M101.7 232l-.1 .1M101.7 229.3h.1M104.3 229.2h.1M104.3 229.2l.1 .1M104.3 229.2l.2 .1M104.3 232.1v.1"/>
<path d="M104.3 232l.1 .1M104.3 232h.1M104.3 232l.2 .1M104.3 229.3v.1M104.3 232.2h.1M104.3 229.3h.1M104.4 229.2h.1M104.4 229.3h.1M104.4 232.1h.1M104.4 231.9v.1M104.4 231.9l-.1 .1M104.4 232.1l-.1 .1"/>
<path d="M104.4 229.4h.1M104.4 229.3l-.1 .1M104.4 229.2v.1M104.4 232.1l.1-.1zM104.4 229.3v.1M104.4 232h.1M104.4 232l.1 .1M104.4 229.1h.1M104.4 229.1v.3M104.4 229.1v.1M104.4 232l-.1 .2M104.5 229.2h.1"/>
<path d="M104.5 229.2h-.1M104.5 229.2l-.1 .1M104.5 229.2l-.2 .1M104.5 232.1h.1M104.5 229.3h.1M104.8 228.2l.5 .2 .2 .4M104.8 233v.1M104.8 228.3l.5 .5M104.8 228.2v.1M104.8 232.8v.2M104.8 228.6l.3 .2M104.8 228.4v.2"/>
<path d="M104.8 228.4l.5 .4M105.1 228.8h.2M105.1 232.5h.2M105.1 232.5l-.3 .3M105.1 228.8v3.7M105.3 232.5l-.5 .5M105.3 228.8v3.7M105.3 232.5h.2M105.3 228.8h.2M105.5 232.5l-.2 .5-.5 .1M105.5 228.8v3.7M195 232.5l.1 .5 .5 .1"/>
<path d="M195 232.5h.1M195 228.8h.1M195 228.8v3.7M195.1 232.5l.5 .5M195.1 228.8v3.7M195.1 232.5h.2M195.1 228.8h.2M195.3 232.5l.3 .3M195.3 228.8v3.7M195.6 228.2l-.5 .2-.1 .4M195.6 233v.1M195.6 228.3l-.5 .5"/>
<path d="M195.6 228.2v.1M195.6 232.8v.2M195.6 228.6l-.3 .2M195.6 228.4l-.5 .4M195.6 228.4v.2M195.6 228.2h3.7M195.6 233.1h3.7M195.6 233h3.7M195.6 228.3h3.7M195.6 232.8h3.7M195.6 228.6h3.7M195.6 228.4h3.7"/>
<path d="M195.9 229.3h.1M195.9 232.1h.1M195.9 229.2h.1M195.9 232.2h.1M195.9 232l.2 .2M195.9 232h.1M195.9 229.4h.1M196 229.1v.1M196 229.3h.1M196 229.3h-.1M196 232.1h.1M196 232.1h-.1"/>
<path d="M196 229.3l-.1 .1M196 232.1l-.1 .1M196 229.2h.1M196 232.1v.1M196 229.3l.1 .1M196 229.1h.1M196 229.1v.3M196 232h.1M196 232v.1M196 232l-.1 .1M196 232.1l.1 .1M196 229.2l.1 .1"/>
<path d="M196.1 229.2l.1 .1M196.1 232.1h.1M196.1 229.4h-.1M196.1 229.2h.1M196.1 229.2h-.1M196.1 232.2h.1M196.1 232l-.2 .2M196.1 232h.1M196.1 232l-.1 .1M196.1 229.3h.1M196.2 229.3h-.3M196.2 229.3h-.1"/>
<path d="M198.7 229.2l.1 .1M198.7 229.2l.3 .1M198.7 229.2h.1M198.7 232.1v.1M198.7 232l.1 .1M198.7 232h.1M198.7 232l.3 .1M198.8 232v.1M198.8 232l.1 .2M198.8 229.1v.1M198.8 229.1l.1 .3M198.8 232.2h.1"/>
<path d="M198.8 232.1h-.1M198.8 229.3h-.1M198.8 229.3h.1M198.8 232.1h.1M198.8 229.2h.1M198.8 231.9l.1 .3M198.8 231.9v.1M198.8 232.1l-.1 .1M198.8 229.4h.1M198.8 232.1v.1M198.8 229.3v.1M198.8 229.2v.1"/>
<path d="M198.8 232h.1M198.8 229.2l.2 .1M198.8 232.1l.1 .1M198.9 229.1h.1M198.9 229.1l-.1 .1M198.9 232.1v.1M198.9 229.3h.1M198.9 232.1h.1M198.9 229.3l-.1 .1M198.9 229.3v.1M198.9 232h.1M198.9 232h-.1"/>
<path d="M198.9 232l-.1 .2M198.9 232.2h.1M198.9 229.2h.1M198.9 232v.1M199 229.2l-.1 .1M199 229.2l-.3 .1M199 232.1h.1M199 232l-.1 .1M199 229.3h.1M199.3 228.2l.4 .2 .2 .4M199.3 233v.1M199.3 228.3l.5 .5"/>
<path d="M199.3 228.2v.1M199.3 232.8v.2M199.3 228.6l.2 .2M199.3 228.4v.2M199.3 228.4l.4 .4M199.5 232.5l-.2 .3M199.5 228.8h.2M199.5 232.5h.2M199.5 228.8v3.7M199.7 232.5l-.4 .5M199.7 228.8v3.7M199.8 232.5h.1"/>
<path d="M199.8 228.8h.1M199.8 232.5l-.5 .5M199.8 228.8v3.7M199.9 232.5l-.2 .5-.4 .1M199.9 228.8v3.7M202.5 235.8v.3M202.5 235.8h.4M202.9 235.8l-.4 .3M408 235.6h4M8 260.6h404M12 264.5h396M44.9 260.6v3.9"/>
<path d="M77.9 260.6v3.9M110.9 260.6v3.9M143.9 260.6v23.9M143.9 274.5h264.1M176.9 260.6v3.9M209.9 260.6v3.9M243 260.6l-.1 23.9M276 260.6v3.9M309 260.6v13.9M342 260.6v3.9M375 260.6v3.9"/>
<circle cx="299.7" cy="129.8" r=".48"/>
<circle cx="299.7" cy="129.8" r=".16"/>
<circle cx="299.7" cy="129.8" r=".56"/>
<circle cx="308.8" cy="126.8" r=".16"/>
<circle cx="308.8" cy="126.8" r=".48"/>
<circle cx="308.8" cy="123.1" r=".48"/>
<circle cx="308.8" cy="123.1" r=".16"/>
<circle cx="308.8" cy="123.1" r=".56"/>
<circle cx="308.8" cy="126.8" r=".56"/>
<circle cx="313.8" cy="126.8" r=".48"/>
<circle cx="313.8" cy="123.1" r=".16"/>
<circle cx="313.8" cy="123.1" r=".48"/>
<circle cx="313.8" cy="126.8" r=".16"/>
<circle cx="313.8" cy="123.1" r=".56"/>
<circle cx="313.8" cy="126.8" r=".56"/>
<circle cx="338.6" cy="121.9" r=".48"/>
<circle cx="338.6" cy="121.9" r=".56"/>
<circle cx="338.6" cy="121.9" r=".16"/>
<circle cx="344.2" cy="129.8" r=".18"/>
<circle cx="344.2" cy="127.2" r=".18"/>
<circle cx="345" cy="129.3" r=".15"/>
<circle cx="345" cy="129.3" r=".14"/>
<circle cx="345" cy="127.7" r=".14"/>
<circle cx="345" cy="127.7" r=".15"/>
<circle cx="345.9" cy="128.5" r=".08"/>
<circle cx="346" cy="128.5" r=".28"/>
<circle cx="346" cy="128.5" r=".52"/>
<circle cx="346" cy="130.4" r=".18"/>
<circle cx="346" cy="128.5" r=".91"/>
<circle cx="346" cy="126.6" r=".18"/>
<circle cx="346.9" cy="129.3" r=".15"/>
<circle cx="346.9" cy="127.7" r=".14"/>
<circle cx="346.9" cy="127.7" r=".15"/>
<circle cx="349.1" cy="130.4" r=".18"/>
<circle cx="349.1" cy="126.6" r=".18"/>
<circle cx="351.4" cy="127.7" r=".15"/>
<circle cx="351.4" cy="129.2" r=".15"/>
<circle cx="351.4" cy="129.2" r=".14"/>
<circle cx="352.2" cy="130.4" r=".18"/>
<circle cx="352.3" cy="126.6" r=".18"/>
<circle cx="352.3" cy="128.5" r=".08"/>
<circle cx="352.3" cy="128.5" r=".28"/>
<circle cx="352.3" cy="128.5" r=".52"/>
<circle cx="352.4" cy="128.5" r=".91"/>
<circle cx="353.2" cy="127.6" r=".15"/>
<circle cx="353.2" cy="127.7" r=".14"/>
<circle cx="353.2" cy="129.2" r=".15"/>
<circle cx="354.1" cy="129.8" r=".18"/>
<circle cx="354.1" cy="127.2" r=".18"/>
<circle cx="359.7" cy="121.9" r=".16"/>
<circle cx="359.7" cy="121.9" r=".56"/>
<circle cx="359.7" cy="121.9" r=".48"/>
<circle cx="384.4" cy="123.1" r=".16"/>
<circle cx="384.4" cy="123.1" r=".48"/>
<circle cx="384.4" cy="126.8" r=".16"/>
<circle cx="384.4" cy="126.8" r=".48"/>
<circle cx="384.4" cy="123.1" r=".56"/>
<circle cx="384.4" cy="126.8" r=".56"/>
<circle cx="389.4" cy="126.8" r=".16"/>
<circle cx="389.4" cy="123.1" r=".16"/>
<circle cx="389.4" cy="123.1" r=".56"/>
<circle cx="389.4" cy="126.8" r=".56"/>
<circle cx="389.4" cy="123.1" r=".48"/>
<circle cx="389.4" cy="126.8" r=".48"/>
<circle cx="398.6" cy="129.8" r=".56"/>
<circle cx="398.6" cy="129.8" r=".48"/>
<circle cx="398.6" cy="129.8" r=".16"/>
<circle cx="299.7" cy="144" r=".16"/>
<circle cx="299.7" cy="144" r=".48"/>
<circle cx="299.7" cy="144" r=".56"/>
<circle cx="308.8" cy="146.9" r=".16"/>
<circle cx="308.8" cy="146.9" r=".48"/>
<circle cx="308.8" cy="150.7" r=".16"/>
<circle cx="308.8" cy="150.7" r=".48"/>
<circle cx="308.8" cy="150.7" r=".56"/>
<circle cx="308.8" cy="146.9" r=".56"/>
<circle cx="313.8" cy="150.7" r=".16"/>
<circle cx="313.8" cy="150.7" r=".48"/>
<circle cx="313.8" cy="146.9" r=".48"/>
<circle cx="313.8" cy="150.7" r=".56"/>
<circle cx="313.8" cy="146.9" r=".56"/>
<circle cx="313.8" cy="146.9" r=".16"/>
<circle cx="338.6" cy="151.8" r=".48"/>
<circle cx="338.6" cy="151.8" r=".56"/>
<circle cx="338.6" cy="151.8" r=".16"/>
<circle cx="359.7" cy="151.8" r=".48"/>
<circle cx="359.7" cy="151.8" r=".16"/>
<circle cx="359.7" cy="151.8" r=".56"/>
<circle cx="384.4" cy="150.7" r=".48"/>
<circle cx="384.4" cy="146.9" r=".16"/>
<circle cx="384.4" cy="150.7" r=".16"/>
<circle cx="384.4" cy="146.9" r=".48"/>
<circle cx="384.4" cy="150.7" r=".56"/>
<circle cx="384.4" cy="146.9" r=".56"/>
<circle cx="389.4" cy="146.9" r=".16"/>
<circle cx="389.4" cy="150.7" r=".56"/>
<circle cx="389.4" cy="146.9" r=".56"/>
<circle cx="389.4" cy="150.7" r=".48"/>
<circle cx="389.4" cy="150.7" r=".16"/>
<circle cx="389.4" cy="146.9" r=".48"/>
<circle cx="398.6" cy="144" r=".56"/>
<circle cx="398.6" cy="144" r=".16"/>
<circle cx="398.6" cy="144" r=".48"/>
<circle cx="101.6" cy="188.8" r=".33"/>
<circle cx="101.6" cy="186" r=".33"/>
<circle cx="101.6" cy="186" r=".25"/>
<circle cx="101.6" cy="188.8" r=".25"/>
<circle cx="104.4" cy="186" r=".25"/>
<circle cx="104.4" cy="188.8" r=".25"/>
<circle cx="104.4" cy="188.8" r=".33"/>
<circle cx="104.4" cy="186" r=".33"/>
<circle cx="196" cy="188.8" r=".33"/>
<circle cx="196" cy="186" r=".33"/>
<circle cx="196" cy="186" r=".25"/>
<circle cx="196" cy="188.8" r=".25"/>
<circle cx="198.8" cy="186" r=".25"/>
<circle cx="198.8" cy="188.8" r=".25"/>
<circle cx="198.8" cy="188.8" r=".33"/>
<circle cx="198.8" cy="186" r=".33"/>
<circle cx="101.6" cy="232.1" r=".33"/>
<circle cx="101.6" cy="229.3" r=".33"/>
<circle cx="101.6" cy="229.3" r=".25"/>
<circle cx="101.6" cy="232.1" r=".25"/>
<circle cx="104.4" cy="232.1" r=".25"/>
<circle cx="104.4" cy="229.3" r=".25"/>
<circle cx="104.4" cy="232.1" r=".33"/>
<circle cx="104.4" cy="229.3" r=".33"/>
<circle cx="196" cy="229.3" r=".33"/>
<circle cx="196" cy="232.1" r=".33"/>
<circle cx="196" cy="229.3" r=".25"/>
<circle cx="196" cy="232.1" r=".25"/>
<circle cx="198.8" cy="229.3" r=".25"/>
<circle cx="198.8" cy="232.1" r=".25"/>
<circle cx="198.8" cy="232.1" r=".33"/>
<circle cx="198.8" cy="229.3" r=".33"/>
</g>
<g fill="none" stroke="#4a4a4a" stroke-width=".3">
<path d="M97.5 88.8v18.4M141.1 99.9h-1v5.6h1M158.7 99.9h1.1v5.6h-1.1M202.9 88.8v18.4M21.6 108v10.1M21.6 109h54.2M21.6 109l3.3-.5v1zM39 102.7h-1v5.6h1M59.2 102.7h1.1v5.6h-1.1M72.5 108.5l3.3 .5-3.3 .5zM75.8 108v10.1M86.5 118.7h10.4"/>
<path d="M87.5 118.7l.5 3.3h-1zM87.5 118.7v52.7h-31.3M97.5 106.2l3.3-.5v1zM97.5 106.2h105.4M199.6 105.7l3.3 .5-3.3 .5zM219.7 115h41.7M222.7 114.5l3.3 .5-3.3 .5zM226 114v4.1M231.1 108.7h-1v5.6h1M248.7 108.7h1.1v5.6h-1.1M255.1 115l3.3-.5v1zM255.1 114v11.6"/>
<path d="M311.1 115h20.8v3.7M319.5 108.7h-1.1v5.6h1.1M323.5 108.7h1.1v5.6h-1.1M331.4 115.4h1l-.5 3.3zM219.9 128.5h30.3M220.9 128.5l.5 3.3h-1zM220.9 128.5v42.9h-26.2M288 129.8h10.7M289 129.8l.5 3.3h-1zM289 129.8v41.6h-23.7M330.9 121.9h6.7M331.9 121.9v6.4"/>
<path d="M331.9 121.9l.5 3.3h-1zM86.5 155.1h10.4M87 151.8h1l-.5 3.3zM219.9 145.2h30.3M220.4 141.9h1l-.5 3.3zM288 144h10.7M288.5 140.7h1l-.5 3.3zM338.6 152.8v19.6M359.7 152.8v19.6M61.8 165.1h-1.1v5.6h1.1M81.9 165.1h1.1v5.6h-1.1M200.2 165.1h-1v5.6h1"/>
<path d="M215.4 165.1h1v5.6h-1M270.9 165.1h-1.1v5.6h1.1M283.4 165.1h1.1v5.6h-1.1M310.7 171.4h49M314.2 165.1h-1.1v5.6h1.1M331.7 165.1h1.1v5.6h-1.1M338.6 171.4l3.3-.5v1zM356.4 170.9l3.3 .5-3.3 .5z"/>
</g>
<path d="M87.5 118.7l.5 3.3h-1zM87 151.8h1l-.5 3.3zM21.6 109l3.3-.5v1zM72.5 108.5l3.3 .5-3.3 .5zM220.9 128.5l.5 3.3h-1zM220.4 141.9h1l-.5 3.3zM255.1 115l3.3-.5v1zM222.7 114.5l3.3 .5-3.3 .5zM289 129.8l.5 3.3h-1zM288.5 140.7h1l-.5 3.3zM338.6 171.4l3.3-.5v1zM356.4 170.9l3.3 .5-3.3 .5zM331.9 121.9l.5 3.3h-1zM331.4 115.4h1l-.5 3.3zM97.5 106.2l3.3-.5v1zM199.6 105.7l3.3 .5-3.3 .5z" fill="#4a4a4a"/>
<text font-size="6.9" x="330.8" y="281.6">F221-F1-TD=T0216-00</text>
<g font-size="4.8">
<text x="45.6" y="270.5">Funktion-One Research LTD</text>
<text x="19.6" y="276.3">Hoyle, Beare Green, Dorking, Surrey, RH5 4PS, UK</text>
<text x="27" y="282.2">mail@funktion-one.com +44 (0)1306 712820</text>
</g>
<g font-size="4.7" fill="#4a4a4a">
<text x="40.9" y="101">867mm</text>
<text x="140.4" y="98.2">1686mm</text>
<text x="39" y="107.3">2'-10 1/8&quot;</text>
<text x="141.1" y="104.4">5'-6 3/8&quot;</text>
<text x="231.7" y="107">465mm</text>
<text x="314.5" y="107">52mm</text>
<text x="231.1" y="113.3">1'-6 1/4&quot;</text>
<text x="319.5" y="113.3">2&quot;</text>
<text x="63.6" y="163.4">582mm</text>
<text x="199.5" y="163.4">268mm</text>
<text x="268.9" y="163.4">227mm</text>
<text x="314.7" y="163.4">337mm</text>
<text x="61.8" y="169.7">1'-10 7/8&quot;</text>
<text x="200.2" y="169.7">10 1/2&quot;</text>
<text x="270.9" y="169.7">8 7/8&quot;</text>
<text x="314.2" y="169.7">1'-1 1/4&quot;</text>
</g>
<g font-size="4.1">
<text x="145.9" y="270.9">Sheet: Dimensions</text>
<text x="244.9" y="270.9">A3 Sheet Scale: 1:16</text>
<text x="311" y="270.9">Drawn By: Mike Igglesden</text>
<text x="383.2" y="270.9">20/10/2023</text>
<text x="145.9" y="280.9">Funktion-One Product Technical Drawing</text>
<text x="245" y="280.3">Filename:</text>
</g>
<g font-size="2.7">
<text x="27.6" y="9.4">A</text>
<text x="60.7" y="9.5">B</text>
<text x="93.4" y="9.5">C</text>
<text x="126.5" y="9.5">D</text>
<text x="159.8" y="9.5">E</text>
<text x="192.8" y="9.5">F</text>
<text x="225.3" y="9.5">G</text>
<text x="258.6" y="9.5">H</text>
<text x="292.2" y="9.5">I</text>
<text x="324.9" y="9.5">J</text>
<text x="358.2" y="9.5">K</text>
<text x="390.9" y="9.5">L</text>
<text x="9.3" y="24">1</text>
<text x="409.3" y="24">1</text>
<text x="9.3" y="49">2</text>
<text x="409.3" y="49">2</text>
<text x="9.3" y="74">3</text>
<text x="409.3" y="74">3</text>
<text x="9.3" y="99">4</text>
<text x="409.3" y="99">4</text>
<text x="9.3" y="124">5</text>
<text x="409.3" y="124">5</text>
<text x="9.3" y="149">6</text>
<text x="409.3" y="149">6</text>
<text x="9.3" y="174">7</text>
<text x="409.3" y="174">7</text>
<text x="9.3" y="199">8</text>
<text x="409.3" y="199">8</text>
<text x="9.3" y="223.9">9</text>
<text x="409.3" y="223.9">9</text>
<text x="8.5" y="249">10</text>
<text x="408.5" y="249">10</text>
<text x="27.5" y="263.5">A</text>
<text x="60.7" y="263.5">B</text>
<text x="93.4" y="263.5">C</text>
<text x="126.5" y="263.5">D</text>
<text x="159.8" y="263.5">E</text>
<text x="192.8" y="263.5">F</text>
<text x="225.3" y="263.5">G</text>
<text x="258.6" y="263.5">H</text>
<text x="292.2" y="263.5">I</text>
<text x="324.9" y="263.5">J</text>
<text x="357.7" y="263.5">K</text>
<text x="390.9" y="263.5">L</text>
<text x="343.7" y="293.5">Copyright Funktion-One Research Limited 2023</text>
</g>
</svg>
